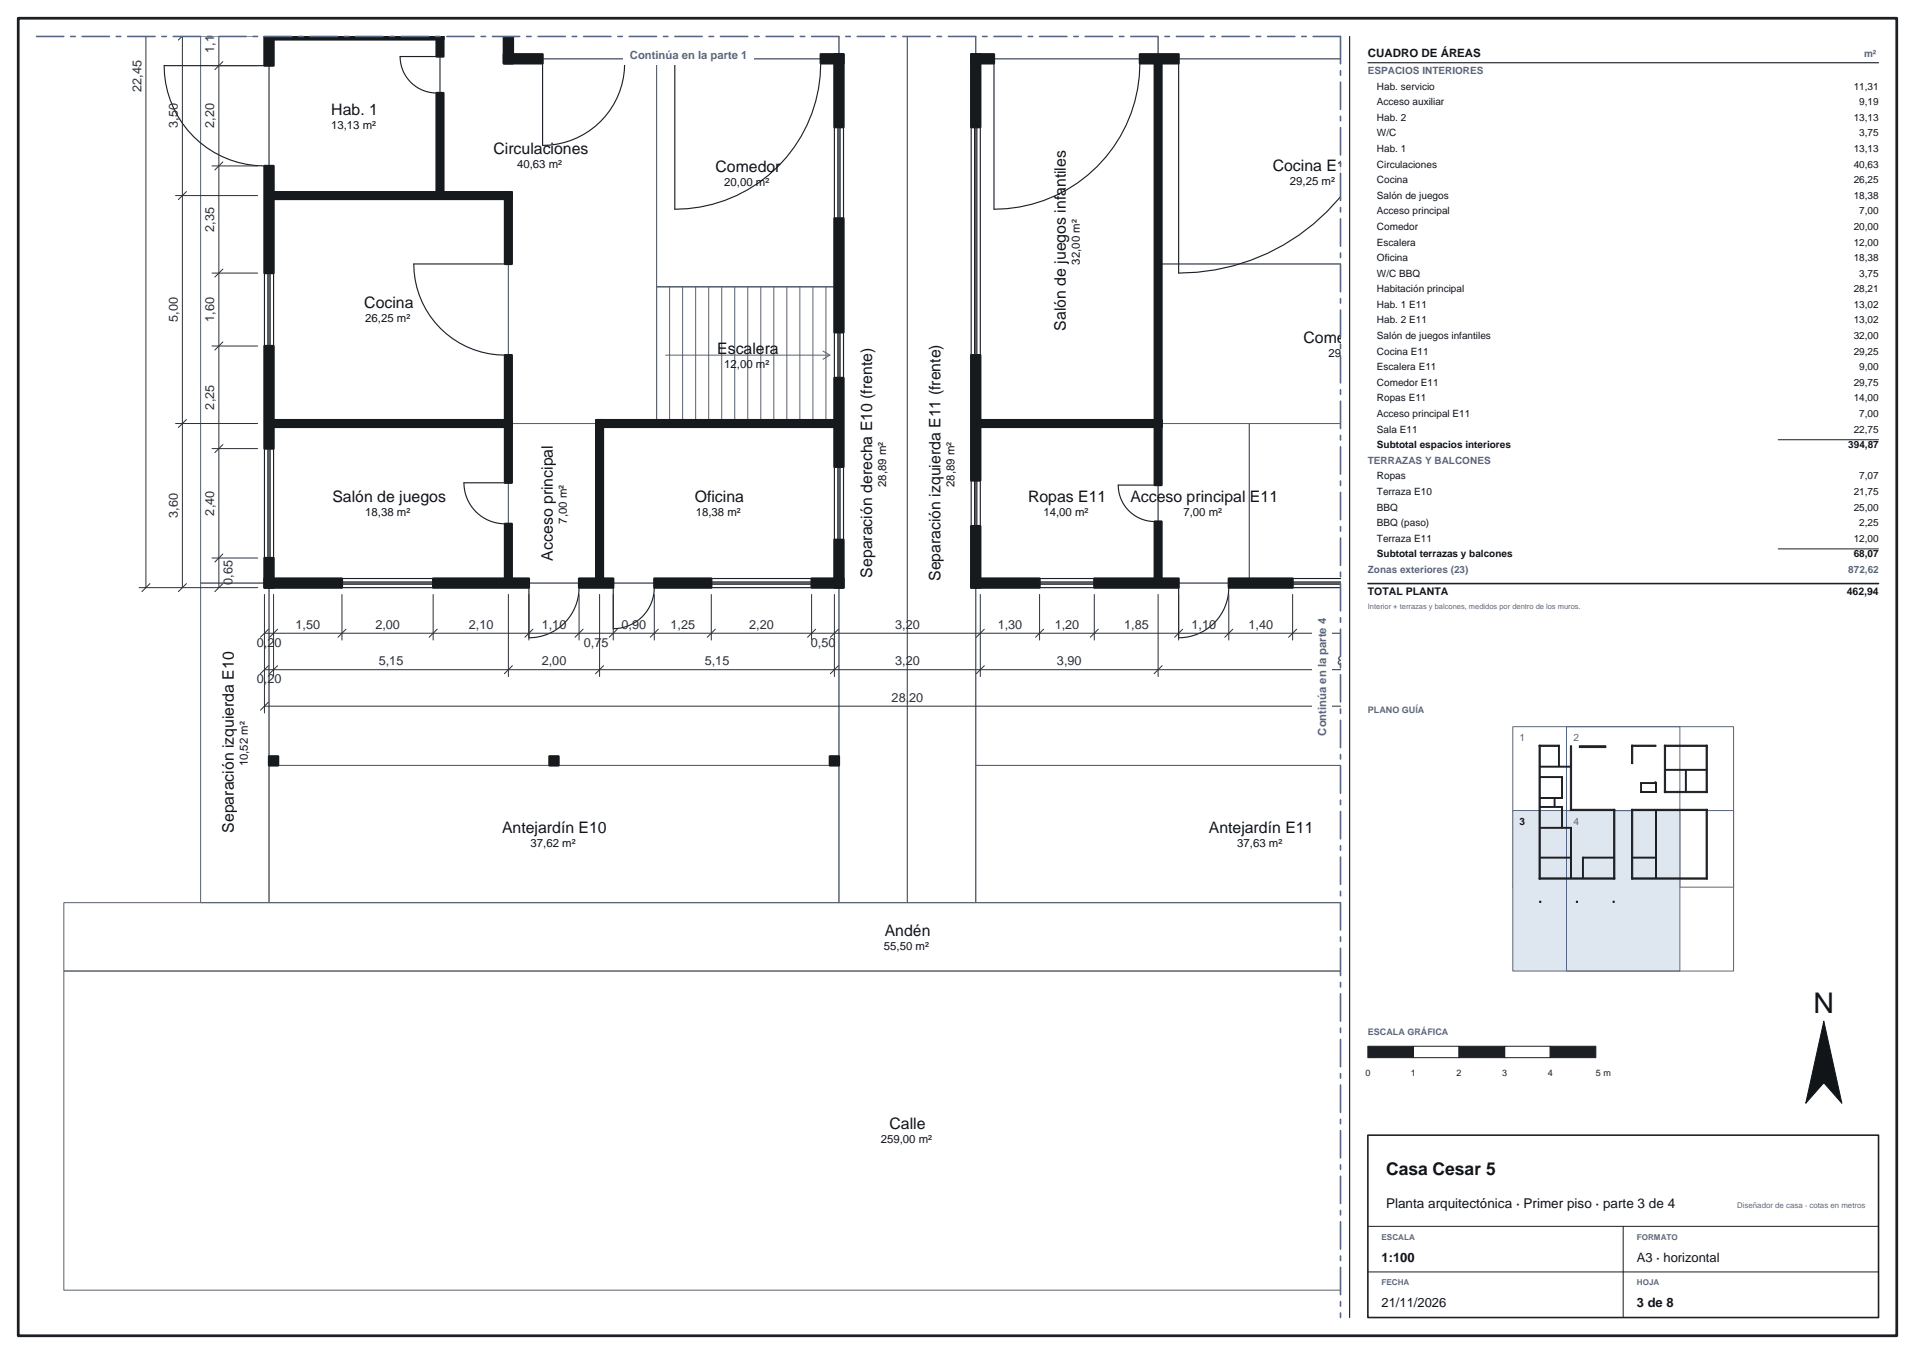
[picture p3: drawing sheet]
<svg xmlns="http://www.w3.org/2000/svg" width="420mm" height="297mm" viewBox="0 0 420 297" stroke-linecap="round" stroke-linejoin="round" font-family="sans-serif">
<path d="M4 4h412v289h-412z" fill="none" stroke="#1c1f24" stroke-width=".6"/>
<g fill="none" stroke="#1c1f24" stroke-width=".25">
<path d="M58 14.4h-22a22 22 0 0 0 22 22M95.8 12.4h-8a8 8 0 0 0 8 8M119 13.9v18a18 18 0 0 0 18-18M148 13.9v32a32 32 0 0 0 32-32M218 13.9v32a32 32 0 0 0 32-32M258.5 13.9v46a45.9 45.9 0 0 0 35.6-16.8M296 8v281M183 27.9v20M183.8 27.9v20M184.2 27.9v20M185 27.9v20M213 27.9v50"/>
<path d="M213.8 27.9v50M214.2 27.9v50M215 27.9v50M58 59.9v16M58.7 59.9v16M59.3 59.9v16M60 59.9v16M110.8 57.9h-20.1a20 20 0 0 0 20.1 20M183 72.9v10M183.8 72.9v10M184.2 72.9v10M185 72.9v10"/>
<path d="M58 98.4v24M58.7 98.4v24M59.3 98.4v24M60 98.4v24M110.8 105.9h-9a9 9 0 0 0 9 9M183 102.4v16M183.8 102.4v16M184.2 102.4v16M185 102.4v16M213 105.4v10M213.8 105.4v10M214.2 105.4v10"/>
<path d="M215 105.4v10M253.3 106.4h-8.1a8 8 0 0 0 8.1 8M75 128.9h20M75 126.9h20M75 128.2h20M75 127.7h20M116 128.9v11a11 11 0 0 0 11-11M134.5 128.9v9a9 9 0 0 0 9-9M156 128.9h22M156 126.9h22M156 128.2h22M156 127.7h22"/>
<path d="M228 128.9h12M228 126.9h12M228 128.2h12M228 127.7h12M258.5 128.9v11a11 11 0 0 0 11-11M283.5 128.9h10.6M283.5 126.9h10.6M283.5 128.2h10.6M283.5 127.7h10.6"/>
</g>
<g fill="none" stroke="#596170" stroke-width=".22">
<path d="M44 8v119.9h15v-119.9v34.9h37.5v-34.9v34.9h15v50h32.5v-80h-32.5v-4.9v4.9h72.5v-4.9v190h15v-190v190h15v-190v4.9h40v-4.9v4.9h40.1h-40.1v45h40.1h-40.1v35h40.1h-20.1v35h20.1h-80.1v40h80.1h-80.1v30.1h80.1h-280.1v15M144 12.9h40v50h-40zM214 12.9h40v80h-40zM59 42.9h52.5v50h-52.5zM144 62.9h40v30h-40zM146 77.9h36M146.9 62.9v30M149.7 62.9v30M152.6 62.9v30M155.4 62.9v30M158.3 62.9v30M161.1 62.9v30"/>
<path d="M164 62.9v30M166.9 62.9v30M169.7 62.9v30M172.6 62.9v30M175.4 62.9v30M178.3 62.9v30M180.5 77l1.5 .9M181.1 62.9v30M182 77.9l-1.5 .9M59 92.9h52.5v35h-52.5zM111.5 92.9h20v35h-20zM131.5 92.9h52.5v35h-52.5z"/>
<path d="M214 92.9h40v35h-40zM254 92.9h20v35h-20zM44 127.9h15v70.1h-15zM59 127.9h125v40h-125zM59 167.9h125v30.1h-125zM14 213v70h280.1M14 213h280.1"/>
</g>
<g fill="#171a1c" stroke="#171a1c" stroke-width=".5">
<path d="M58 8h2v6.4h-2z"/>
<path d="M58 36.4h2v23.5h-2z"/>
<path d="M58 75.9h2v22.5h-2z"/>
<path d="M58 122.4h2v6.5h-2z"/>
<path d="M110.5 8h2v5.9h-2z"/>
<path d="M110.5 11.9h8.5v2h-8.5z"/>
<path d="M137 11.9h11v2h-11z"/>
<path d="M180 11.9h5v2h-5z"/>
<path d="M183 11.9h2v16h-2z"/>
<path d="M183 47.9h2v25h-2z"/>
<path d="M183 82.9h2v19.5h-2z"/>
<path d="M183 118.4h2v10.5h-2z"/>
<path d="M58 126.9h17v2h-17z"/>
<path d="M95 126.9h21v2h-21z"/>
<path d="M127 126.9h7.5v2h-7.5z"/>
<path d="M143.5 126.9h12.5v2h-12.5z"/>
<path d="M178 126.9h7v2h-7z"/>
<path d="M59 8h38.2v.7h-38.2z"/>
<path d="M95.8 8h1.4v4.4h-1.4z"/>
<path d="M95.8 20.4h1.4v22.5h-1.4z"/>
<path d="M59 42.2h53.2v1.5h-53.2z"/>
<path d="M110.8 42.2h1.4v15.7h-1.4z"/>
<path d="M110.8 77.9h1.4v15.8h-1.4z"/>
<path d="M59 92.1h53.2v1.6h-53.2z"/>
<path d="M110.8 92.1h1.4v13.8h-1.4z"/>
<path d="M110.8 114.9h1.4v13h-1.4z"/>
<path d="M130.7 92.1h53.3v1.6h-53.3z"/>
<path d="M130.7 92.1h1.6v35.8h-1.6z"/>
<path d="M59 165.9h2v2h-2z"/>
<path d="M120.5 165.9h2v2h-2z"/>
<path d="M182 165.9h2v2h-2z"/>
<path d="M213 11.9h5v2h-5z"/>
<path d="M250 11.9h8.5v2h-8.5z"/>
<path d="M213 11.9h2v16h-2z"/>
<path d="M213 77.9h2v27.5h-2z"/>
<path d="M213 115.4h2v13.5h-2z"/>
<path d="M213 126.9h15v2h-15z"/>
<path d="M240 126.9h18.5v2h-18.5z"/>
<path d="M269.5 126.9h14v2h-14z"/>
<path d="M253.3 12.9h1.4v80.8h-1.4z"/>
<path d="M214 92.1h40.7v1.6h-40.7z"/>
<path d="M253.3 92.1h1.4v14.3h-1.4z"/>
<path d="M253.3 114.4h1.4v13.5h-1.4z"/>
</g>
<g fill="none" stroke="#2b3038" stroke-width=".22">
<path d="M32 8v120.9M39.9 8l-.8 .8M40 8v120.9M46.5 14.4h10M48 8v120.9M48.9 13.5l-1.8 1.8M46.5 36.4h10M48.9 35.5l-1.8 1.8M38.5 42.9h18M40.9 42l-1.8 1.8M46.5 59.9h10M48.9 59l-1.8 1.8"/>
<path d="M46.5 75.9h10M48.9 75l-1.8 1.8M38.5 92.9h18M40.9 92l-1.8 1.8M46.5 98.4h10M48.9 97.5l-1.8 1.8M30.5 128.9h26M32.9 128l-1.8 1.8M40.9 128l-1.8 1.8M46.5 122.4h10M48.9 121.5l-1.8 1.8M48.9 128l-1.8 1.8"/>
<path d="M58 130.4v26M58 138.9h236.1M58.9 138l-1.8 1.8M60 130.4v18M60.9 138l-1.8 1.8M75 130.4v10M75.9 138l-1.8 1.8M95 130.4v10M95.9 138l-1.8 1.8M111.5 130.4v18M116 130.4v10M116.9 138l-1.8 1.8"/>
<path d="M127 130.4v10M127.9 138l-1.8 1.8M131.5 130.4v18M134.5 130.4v10M135.4 138l-1.8 1.8M143.5 130.4v10M144.4 138l-1.8 1.8M156 130.4v10M156.9 138l-1.8 1.8M178 130.4v10M178.9 138l-1.8 1.8M183 130.4v18"/>
<path d="M183.9 138l-1.8 1.8M215 130.4v18M215.9 138l-1.8 1.8M228 130.4v10M228.9 138l-1.8 1.8M240 130.4v10M240.9 138l-1.8 1.8M254 130.4v18M258.5 130.4v10M259.4 138l-1.8 1.8M269.5 130.4v10M270.4 138l-1.8 1.8"/>
<path d="M283.5 130.4v10M284.4 138l-1.8 1.8M58 146.9h236.1M58 154.9h236.1M58.9 146l-1.8 1.8M58.9 154l-1.8 1.8M60.9 146l-1.8 1.8M112.4 146l-1.8 1.8M132.4 146l-1.8 1.8M183.9 146l-1.8 1.8M215.9 146l-1.8 1.8M254.9 146l-1.8 1.8"/>
</g>
<path d="M294 8v281" fill="none" stroke="#576685" stroke-width=".35" stroke-dasharray="6 1.5 1 1.5"/>
<path d="M287.9 134.1h4.2v28.8h-4.2z" fill="#fff"/>
<path d="M8 8h286" fill="none" stroke="#576685" stroke-width=".35" stroke-dasharray="6 1.5 1 1.5"/>
<path d="M136.6 9.9h28.8v4.2h-28.8z" fill="#fff"/>
<path d="M300 249h112v40h-112z" fill="none" stroke="#1c1f24" stroke-width=".35"/>
<path d="M310 229.5h10v2.5h-10zM330 229.5h10v2.5h-10zM300 269h112M300 279h112M356 269v20" fill="none" stroke="#1c1f24" stroke-width=".22"/>
<g fill="#1c1f24" stroke="#1c1f24" stroke-width=".22">
<path d="M300 229.5h10v2.5h-10z"/>
<path d="M320 229.5h10v2.5h-10z"/>
<path d="M340 229.5h10v2.5h-10z"/>
</g>
<path d="M400 224l4 18-4-4.5-4 4.5z" fill="#121417" stroke="#121417" stroke-width=".22"/>
<path d="M331.8 159.4h36.6v35.2h-36.6zM343.6 159.4h36.6v35.2h-36.6z" fill="none" stroke="#576685" stroke-width=".22"/>
<path d="M331.8 177.8h36.6v35.2h-36.6z" fill="#dee6f0" stroke="#576685" stroke-width=".22"/>
<path d="M343.6 177.8h36.6v35.2h-36.6z" fill="none" stroke="#576685" stroke-width=".22"/>
<g fill="#1c1f24" stroke="#1c1f24" stroke-width=".22">
<path d="M337.5 163.5h.3v29.3h-.3z"/>
<path d="M337.5 163.5h4.5v.2h-4.5z"/>
<path d="M344.4 163.6h.3v14.2h-.3z"/>
<path d="M344.4 177.5h9.8v.3h-9.8z"/>
<path d="M353.9 177.5h.3v15.3h-.3z"/>
<path d="M337.5 192.6h16.7v.2h-16.7z"/>
<path d="M337.7 168.1h6.8v.2h-6.8z"/>
<path d="M341.8 163.5h.2v4.7h-.2z"/>
<path d="M337.7 170.4h5v.2h-5z"/>
<path d="M342.5 170.4h.2v4.7h-.2z"/>
<path d="M337.7 174.9h5v.2h-5z"/>
<path d="M340.9 175h.1v2h-.1z"/>
<path d="M337.7 176.9h5v.2h-5z"/>
<path d="M342.5 176.9h.2v4.7h-.2z"/>
<path d="M337.7 181.5h6.9v.2h-6.9z"/>
<path d="M344.5 181.5h.1v6.7h-.1z"/>
<path d="M337.7 188h6.9v.2h-6.9z"/>
<path d="M344.5 188h.1v4.7h-.1z"/>
<path d="M347.1 188h6.9v.2h-6.9z"/>
<path d="M347.1 188h.2v4.7h-.2z"/>
<path d="M346.4 163.6h5.8v.4h-5.8z"/>
<path d="M337.7 197.7h.2v.2h-.2z"/>
<path d="M345.7 197.7h.3v.2h-.3z"/>
<path d="M353.8 197.7h.2v.2h-.2z"/>
<path d="M357.8 163.5h5.4v.2h-5.4z"/>
<path d="M357.8 163.5h.3v4h-.3z"/>
<path d="M362.9 171.5h.3v.3h-.3z"/>
<path d="M359.8 171.7h3.5v.2h-3.5z"/>
<path d="M363.1 171.7h.2v2.1h-.2z"/>
<path d="M359.8 173.6h3.5v.2h-3.5z"/>
<path d="M359.8 171.7h.2v2.1h-.2z"/>
<path d="M365 163.5h9.5v.2h-9.5z"/>
<path d="M374.2 163.5h.3v10.4h-.3z"/>
<path d="M365 163.5h.3v10.4h-.3z"/>
<path d="M365 173.6h9.5v.3h-9.5z"/>
<path d="M365.2 168.8h9.1v.2h-9.1z"/>
<path d="M369.6 168.9h.2v4.8h-.2z"/>
<path d="M357.8 177.5h16.7v.3h-16.7z"/>
<path d="M357.8 177.5h.3v15.3h-.3z"/>
<path d="M374.2 177.5h.3v15.3h-.3z"/>
<path d="M357.8 192.6h16.7v.2h-16.7z"/>
<path d="M363.1 177.7h.2v10.5h-.2z"/>
<path d="M358 188h5.3v.2h-5.3z"/>
<path d="M363.1 188h.2v4.7h-.2z"/>
</g>
<path d="M300 13.8h112" fill="none" stroke="#1c1f24" stroke-width=".25"/>
<path d="M390 96.5h22M390 120.4h22" fill="none" stroke="#1c1f24" stroke-width=".22"/>
<path d="M300 128h112" fill="none" stroke="#1c1f24" stroke-width=".35"/>
<text font-size="6.3" fill="#111418" x="397.8" y="222.3">N</text>
<text font-size="3.8" fill="#111418" x="304" y="257.8">Casa Cesar 5</text>
<g font-size="3.5" fill="#111418">
<text x="72.7" y="25.1">Hab. 1</text>
<text x="108.2" y="33.8">Circulaciones</text>
<text x="156.9" y="37.7">Comedor</text>
<text x="279.1" y="37.5">Cocina E11</text>
<text x="79.9" y="67.7">Cocina</text>
<text x="157.3" y="77.6">Escalera</text>
<text x="233.8" y="72.5" transform="rotate(-90 233.8 72.5)">Salón de juegos infantiles</text>
<text x="285.9" y="75.1">Comedor E11</text>
<text x="72.9" y="110.1">Salón de juegos</text>
<text x="152.4" y="110.1">Oficina</text>
<text x="225.5" y="110.1">Ropas E11</text>
<text x="247.9" y="110.1">Acceso principal E11</text>
<text x="299.5" y="110.1">Sala E11</text>
<text x="121.2" y="123" transform="rotate(-90 121.2 123)">Acceso principal</text>
<text x="191.2" y="126.7" transform="rotate(-90 191.2 126.7)">Separación derecha E10 (frente)</text>
<text x="206.3" y="127.4" transform="rotate(-90 206.3 127.4)">Separación izquierda E11 (frente)</text>
<text x="51.2" y="182.7" transform="rotate(-90 51.2 182.7)">Separación izquierda E10</text>
<text x="110.1" y="182.7">Antejardín E10</text>
<text x="265.1" y="182.7">Antejardín E11</text>
<text x="194" y="205.3">Andén</text>
<text x="195.1" y="247.8">Calle</text>
</g>
<text font-size="3" fill="#111418" x="304" y="265">Planta arquitectónica · Primer piso · parte 3 de 4</text>
<g font-size="2.8" fill="#2b3038">
<text x="47" y="11.6" transform="rotate(-90 47 11.6)">1,10</text>
<text x="31" y="20.1" transform="rotate(-90 31 20.1)">22,45</text>
<text x="365" y="20.1" transform="rotate(-90 365 20.1)">22,45</text>
<text x="39" y="28.1" transform="rotate(-90 39 28.1)">3,50</text>
<text x="47" y="28.1" transform="rotate(-90 47 28.1)">2,20</text>
<text x="47" y="50.8" transform="rotate(-90 47 50.8)">2,35</text>
<text x="39" y="70.6" transform="rotate(-90 39 70.6)">5,00</text>
<text x="47" y="70.6" transform="rotate(-90 47 70.6)">1,60</text>
<text x="47" y="89.8" transform="rotate(-90 47 89.8)">2,25</text>
<text x="39" y="113.6" transform="rotate(-90 39 113.6)">3,60</text>
<text x="47" y="113.1" transform="rotate(-90 47 113.1)">2,40</text>
<text x="51" y="128.3" transform="rotate(-90 51 128.3)">0,65</text>
<text x="353" y="128.3" transform="rotate(-90 353 128.3)">0,65</text>
<text x="64.8" y="137.9">1,50</text>
<text x="82.3" y="137.9">2,00</text>
<text x="102.8" y="137.9">2,10</text>
<text x="118.8" y="137.9">1,10</text>
<text x="136.3" y="137.9">0,90</text>
<text x="147.1" y="137.9">1,25</text>
<text x="164.3" y="137.9">2,20</text>
<text x="196.3" y="137.9">3,20</text>
<text x="218.8" y="137.9">1,30</text>
<text x="231.3" y="137.9">1,20</text>
<text x="246.6" y="137.9">1,85</text>
<text x="261.3" y="137.9">1,10</text>
<text x="273.8" y="137.9">1,40</text>
<text x="56.3" y="141.9">0,20</text>
<text x="128.1" y="141.9">0,75</text>
<text x="177.8" y="141.9">0,50</text>
<text x="56.3" y="149.9">0,20</text>
<text x="83.1" y="145.9">5,15</text>
<text x="118.8" y="145.9">2,00</text>
<text x="154.6" y="145.9">5,15</text>
<text x="196.3" y="145.9">3,20</text>
<text x="231.8" y="145.9">3,90</text>
<text x="293.3" y="145.9">8,40</text>
<text x="195.6" y="153.9">28,20</text>
</g>
<g font-size="2.8" fill="#111418">
<text x="303" y="276.8">1:100</text>
<text x="359" y="276.8">A3 · horizontal</text>
<text x="303" y="286.8">21/11/2026</text>
<text x="359" y="286.8">3 de 8</text>
</g>
<g font-size="2.5" fill="#111418">
<text x="67" y="3.2">3,75 m²</text>
<text x="300" y="12.4">CUADRO DE ÁREAS</text>
<text x="72.6" y="28.2">13,13 m²</text>
<text x="113.4" y="36.8">40,63 m²</text>
<text x="158.9" y="40.7">20,00 m²</text>
<text x="282.9" y="40.5">29,25 m²</text>
<text x="236.8" y="58.1" transform="rotate(-90 236.8 58.1)">32,00 m²</text>
<text x="80.1" y="70.7">26,25 m²</text>
<text x="158.9" y="80.7">12,00 m²</text>
<text x="291.4" y="78.2">29,75 m²</text>
<text x="194.3" y="106.9" transform="rotate(-90 194.3 106.9)">28,89 m²</text>
<text x="209.3" y="106.9" transform="rotate(-90 209.3 106.9)">28,89 m²</text>
<text x="80.1" y="113.2">18,38 m²</text>
<text x="152.6" y="113.2">18,38 m²</text>
<text x="228.9" y="113.2">14,00 m²</text>
<text x="259.5" y="113.2">7,00 m²</text>
<text x="301.3" y="113.2">22,75 m²</text>
<text x="124.3" y="114.9" transform="rotate(-90 124.3 114.9)">7,00 m²</text>
<text x="54.3" y="168.1" transform="rotate(-90 54.3 168.1)">10,52 m²</text>
<text x="116.4" y="185.8">37,62 m²</text>
<text x="271.3" y="185.8">37,63 m²</text>
<text x="193.8" y="208.3">55,50 m²</text>
<text x="193.2" y="250.8">259,00 m²</text>
</g>
<g font-size="2.5" fill="#566684">
<text x="138.1" y="12.9">Continúa en la parte 1</text>
<text x="290.9" y="161.4" transform="rotate(-90 290.9 161.4)">Continúa en la parte 4</text>
</g>
<g font-size="2.3" fill="#111418">
<text x="300" y="130.6">TOTAL PLANTA</text>
<text x="405" y="130.6">462,94</text>
</g>
<g font-size="2.2" fill="#566684">
<text x="300" y="16.2">ESPACIOS INTERIORES</text>
<text x="408.8" y="12.4">m²</text>
<text x="300" y="101.7">TERRAZAS Y BALCONES</text>
<text x="300" y="125.7">Zonas exteriores (23)</text>
<text x="405.4" y="125.7">872,62</text>
<text x="333.3" y="162.6">1</text>
<text x="345.1" y="162.6">2</text>
<text x="345.1" y="180.9">4</text>
</g>
<g font-size="2.2" fill="#111418">
<text x="302" y="19.6">Hab. servicio</text>
<text x="302" y="23.1">Acceso auxiliar</text>
<text x="406.6" y="19.6">11,31</text>
<text x="407.8" y="23.1">9,19</text>
<text x="302" y="26.5">Hab. 2</text>
<text x="302" y="29.9">W/C</text>
<text x="406.6" y="26.5">13,13</text>
<text x="407.8" y="29.9">3,75</text>
<text x="302" y="33.3">Hab. 1</text>
<text x="406.6" y="33.3">13,13</text>
<text x="302" y="36.7">Circulaciones</text>
<text x="302" y="40.2">Cocina</text>
<text x="406.6" y="36.7">40,63</text>
<text x="406.6" y="40.2">26,25</text>
<text x="302" y="43.6">Salón de juegos</text>
<text x="302" y="47">Acceso principal</text>
<text x="406.6" y="43.6">18,38</text>
<text x="407.8" y="47">7,00</text>
<text x="302" y="50.4">Comedor</text>
<text x="302" y="53.9">Escalera</text>
<text x="406.6" y="50.4">20,00</text>
<text x="406.6" y="53.9">12,00</text>
<text x="302" y="57.3">Oficina</text>
<text x="406.6" y="57.3">18,38</text>
<text x="302" y="60.7">W/C BBQ</text>
<text x="302" y="64.1">Habitación principal</text>
<text x="406.6" y="64.1">28,21</text>
<text x="407.8" y="60.7">3,75</text>
<text x="302" y="67.5">Hab. 1 E11</text>
<text x="302" y="71">Hab. 2 E11</text>
<text x="406.6" y="67.5">13,02</text>
<text x="406.6" y="71">13,02</text>
<text x="302" y="74.4">Salón de juegos infantiles</text>
<text x="302" y="77.8">Cocina E11</text>
<text x="406.6" y="74.4">32,00</text>
<text x="406.6" y="77.8">29,25</text>
<text x="302" y="81.2">Escalera E11</text>
<text x="407.8" y="81.2">9,00</text>
<text x="302" y="84.6">Comedor E11</text>
<text x="302" y="88.1">Ropas E11</text>
<text x="406.6" y="84.6">29,75</text>
<text x="406.6" y="88.1">14,00</text>
<text x="302" y="91.5">Acceso principal E11</text>
<text x="302" y="94.9">Sala E11</text>
<text x="406.6" y="94.9">22,75</text>
<text x="407.8" y="91.5">7,00</text>
<text x="302" y="98.3">Subtotal espacios interiores</text>
<text x="405.4" y="98.3">394,87</text>
<text x="302" y="105.2">Ropas</text>
<text x="407.8" y="105.2">7,07</text>
<text x="302" y="108.6">Terraza E10</text>
<text x="302" y="112">BBQ</text>
<text x="406.6" y="108.6">21,75</text>
<text x="406.6" y="112">25,00</text>
<text x="302" y="115.4">BBQ (paso)</text>
<text x="302" y="118.8">Terraza E11</text>
<text x="406.6" y="118.8">12,00</text>
<text x="407.8" y="115.4">2,25</text>
<text x="302" y="122.3">Subtotal terrazas y balcones</text>
<text x="406.6" y="122.3">68,07</text>
<text x="333.3" y="180.9">3</text>
</g>
<g font-size="2" fill="#566684">
<text x="300" y="156.4">PLANO GUÍA</text>
<text x="300" y="227">ESCALA GRÁFICA</text>
</g>
<g font-size="2" fill="#1b1f24">
<text x="299.5" y="236">0</text>
<text x="309.5" y="236">1</text>
<text x="319.5" y="236">2</text>
<text x="329.5" y="236">3</text>
<text x="339.5" y="236">4</text>
<text x="350" y="236">5 m</text>
</g>
<g font-size="1.8" fill="#566684">
<text x="303" y="271.9">ESCALA</text>
<text x="359" y="271.9">FORMATO</text>
<text x="303" y="281.9">FECHA</text>
<text x="359" y="281.9">HOJA</text>
</g>
<text font-size="1.7" fill="#566684" x="381" y="265">Diseñador de casa · cotas en metros</text>
<text font-size="1.6" fill="#566684" x="300" y="133.5">Interior + terrazas y balcones, medidos por dentro de los muros.</text>
</svg>
